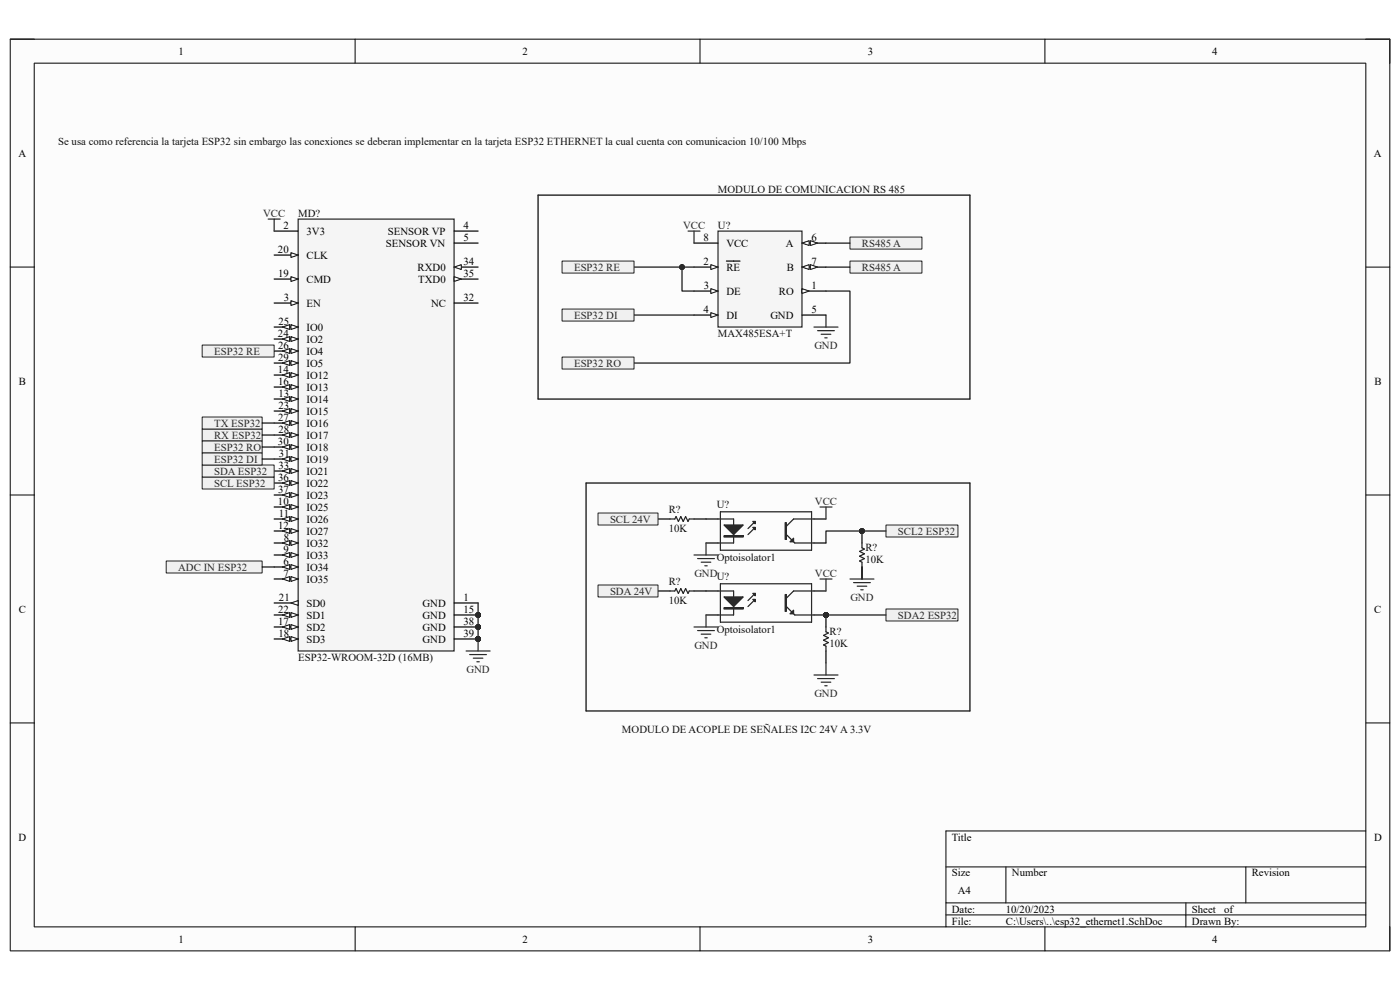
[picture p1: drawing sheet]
<svg xmlns="http://www.w3.org/2000/svg" width="297mm" height="210mm" viewBox="0 0 297 210" stroke-linecap="round" stroke-linejoin="round" font-family="sans-serif">
<path d="M2.2 8.3h292.7v193.4h-292.7z" fill-rule="evenodd" fill="#fcfcfc"/>
<path d="M2.2 8.3h292.7v193.4h-292.7z" fill="none" stroke="#000" stroke-width=".21"/>
<path d="M7.3 13.4h282.5v183.2h-282.5z" fill-rule="evenodd" fill="#fcfcfc"/>
<g fill="none" stroke="#000" stroke-width=".21">
<path d="M2.2 8.3h5.1M7.3 13.4h282.5v183.2h-282.5zM75.3 8.3v5.1M148.5 8.3v5.1M221.7 8.3v5.1M289.8 8.3h5.1v5.1M2.2 56.7h5.1M289.8 56.7h5.1M2.2 105h5.1M289.8 105h5.1M2.2 153.4h5.1M289.8 153.4h5.1"/>
<path d="M289.8 176.3h-89.1v20.3M75.3 196.6v5.1M148.5 196.6v5.1M200.7 183.9h89.1M200.7 191.5h89.1M200.7 194.1h89.1M213.4 183.9v7.6M221.7 196.6v5.1M251.6 191.5v5.1M264.3 183.9v7.6M294.9 196.6v5.1"/>
</g>
<circle cx="101.4" cy="130.5" r=".51" fill="#0e0e0e"/>
<circle cx="101.4" cy="130.5" r=".51" fill="none" stroke="#0e0e0e" stroke-width=".21"/>
<circle cx="101.4" cy="133" r=".51" fill="#0e0e0e"/>
<circle cx="101.4" cy="133" r=".51" fill="none" stroke="#0e0e0e" stroke-width=".21"/>
<circle cx="101.4" cy="135.6" r=".51" fill="#0e0e0e"/>
<circle cx="101.4" cy="135.6" r=".51" fill="none" stroke="#0e0e0e" stroke-width=".21"/>
<path d="M63.3 46.5h33v91.6h-33z" fill-rule="evenodd" fill="#f5f5f5"/>
<path d="M63.3 46.5h33v91.6h-33z" fill="none" stroke="#262626" stroke-width=".25"/>
<path d="M58.2 49h5M96.3 49h5.1M96.3 51.6h5.1M58.2 69.4h5" fill="none" stroke="#000" stroke-width=".25"/>
<path d="M61.7 68.9l1.5 .5-1.5 .5z" fill="#fbfbfb"/>
<path d="M61.7 68.9l1.5 .5-1.5 .5z" fill="none" stroke="#000" stroke-width=".21"/>
<path d="M59.9 69.4l1.6-.5v1z" fill="#fbfbfb"/>
<path d="M59.9 69.4l1.6-.5v1z" fill="none" stroke="#000" stroke-width=".21"/>
<path d="M58.2 71.9h5" fill="none" stroke="#000" stroke-width=".25"/>
<path d="M61.7 71.4l1.5 .5-1.5 .5z" fill="#fbfbfb"/>
<path d="M61.7 71.4l1.5 .5-1.5 .5z" fill="none" stroke="#000" stroke-width=".21"/>
<path d="M59.9 71.9l1.6-.5v1z" fill="#fbfbfb"/>
<path d="M59.9 71.9l1.6-.5v1z" fill="none" stroke="#000" stroke-width=".21"/>
<path d="M58.2 74.5h5" fill="none" stroke="#000" stroke-width=".25"/>
<path d="M61.7 74l1.5 .5-1.5 .5z" fill="#fbfbfb"/>
<path d="M61.7 74l1.5 .5-1.5 .5z" fill="none" stroke="#000" stroke-width=".21"/>
<path d="M59.9 74.5l1.6-.5v1z" fill="#fbfbfb"/>
<path d="M59.9 74.5l1.6-.5v1z" fill="none" stroke="#000" stroke-width=".21"/>
<path d="M58.2 77h5" fill="none" stroke="#000" stroke-width=".25"/>
<path d="M61.7 76.5l1.5 .5-1.5 .5z" fill="#fbfbfb"/>
<path d="M61.7 76.5l1.5 .5-1.5 .5z" fill="none" stroke="#000" stroke-width=".21"/>
<path d="M59.9 77l1.6-.5v1z" fill="#fbfbfb"/>
<path d="M59.9 77l1.6-.5v1z" fill="none" stroke="#000" stroke-width=".21"/>
<path d="M58.2 79.6h5" fill="none" stroke="#000" stroke-width=".25"/>
<path d="M61.7 79l1.5 .6-1.5 .5z" fill="#fbfbfb"/>
<path d="M61.7 79l1.5 .6-1.5 .5z" fill="none" stroke="#000" stroke-width=".21"/>
<path d="M59.9 79.6l1.6-.6v1.1z" fill="#fbfbfb"/>
<path d="M59.9 79.6l1.6-.6v1.1z" fill="none" stroke="#000" stroke-width=".21"/>
<path d="M58.2 82.1h5" fill="none" stroke="#000" stroke-width=".25"/>
<path d="M61.7 81.6l1.5 .5-1.5 .5z" fill="#fbfbfb"/>
<path d="M61.7 81.6l1.5 .5-1.5 .5z" fill="none" stroke="#000" stroke-width=".21"/>
<path d="M59.9 82.1l1.6-.5v1z" fill="#fbfbfb"/>
<path d="M59.9 82.1l1.6-.5v1z" fill="none" stroke="#000" stroke-width=".21"/>
<path d="M58.2 84.6h5" fill="none" stroke="#000" stroke-width=".25"/>
<path d="M61.7 84.1l1.5 .5-1.5 .6z" fill="#fbfbfb"/>
<path d="M61.7 84.1l1.5 .5-1.5 .6z" fill="none" stroke="#000" stroke-width=".21"/>
<path d="M59.9 84.6l1.6-.5v1.1z" fill="#fbfbfb"/>
<path d="M59.9 84.6l1.6-.5v1.1z" fill="none" stroke="#000" stroke-width=".21"/>
<path d="M58.2 87.2h5.1" fill="none" stroke="#000" stroke-width=".25"/>
<path d="M61.7 86.7l1.6 .5-1.6 .5z" fill="#fbfbfb"/>
<path d="M61.7 86.7l1.6 .5-1.6 .5z" fill="none" stroke="#000" stroke-width=".21"/>
<path d="M59.9 87.2l1.6-.5v1z" fill="#fbfbfb"/>
<path d="M59.9 87.2l1.6-.5v1z" fill="none" stroke="#000" stroke-width=".21"/>
<path d="M58.2 89.7h5.1" fill="none" stroke="#000" stroke-width=".25"/>
<path d="M61.7 89.2l1.6 .5-1.6 .5z" fill="#fbfbfb"/>
<path d="M61.7 89.2l1.6 .5-1.6 .5z" fill="none" stroke="#000" stroke-width=".21"/>
<path d="M59.9 89.7l1.6-.5v1z" fill="#fbfbfb"/>
<path d="M59.9 89.7l1.6-.5v1z" fill="none" stroke="#000" stroke-width=".21"/>
<path d="M58.2 92.3h5.1" fill="none" stroke="#000" stroke-width=".25"/>
<path d="M61.7 91.8l1.6 .5-1.6 .5z" fill="#fbfbfb"/>
<path d="M61.7 91.8l1.6 .5-1.6 .5z" fill="none" stroke="#000" stroke-width=".21"/>
<path d="M59.9 92.3l1.6-.5v1z" fill="#fbfbfb"/>
<path d="M59.9 92.3l1.6-.5v1z" fill="none" stroke="#000" stroke-width=".21"/>
<path d="M58.2 94.8h5.1" fill="none" stroke="#000" stroke-width=".25"/>
<path d="M61.7 94.3l1.6 .5-1.6 .5z" fill="#fbfbfb"/>
<path d="M61.7 94.3l1.6 .5-1.6 .5z" fill="none" stroke="#000" stroke-width=".21"/>
<path d="M59.9 94.8l1.6-.5v1z" fill="#fbfbfb"/>
<path d="M59.9 94.8l1.6-.5v1z" fill="none" stroke="#000" stroke-width=".21"/>
<path d="M58.2 97.4h5.1" fill="none" stroke="#000" stroke-width=".25"/>
<path d="M61.7 96.9l1.6 .5-1.6 .5z" fill="#fbfbfb"/>
<path d="M61.7 96.9l1.6 .5-1.6 .5z" fill="none" stroke="#000" stroke-width=".21"/>
<path d="M59.9 97.4l1.6-.5v1z" fill="#fbfbfb"/>
<path d="M59.9 97.4l1.6-.5v1z" fill="none" stroke="#000" stroke-width=".21"/>
<path d="M58.2 99.9h5.1" fill="none" stroke="#000" stroke-width=".25"/>
<path d="M61.7 99.4l1.6 .5-1.6 .5z" fill="#fbfbfb"/>
<path d="M61.7 99.4l1.6 .5-1.6 .5z" fill="none" stroke="#000" stroke-width=".21"/>
<path d="M59.9 99.9l1.6-.5v1z" fill="#fbfbfb"/>
<path d="M59.9 99.9l1.6-.5v1z" fill="none" stroke="#000" stroke-width=".21"/>
<path d="M58.2 102.5h5.1" fill="none" stroke="#000" stroke-width=".25"/>
<path d="M61.7 102l1.6 .5-1.6 .5z" fill="#fbfbfb"/>
<path d="M61.7 102l1.6 .5-1.6 .5z" fill="none" stroke="#000" stroke-width=".21"/>
<path d="M59.9 102.5l1.6-.5v1z" fill="#fbfbfb"/>
<path d="M59.9 102.5l1.6-.5v1z" fill="none" stroke="#000" stroke-width=".21"/>
<path d="M58.2 105h5.1" fill="none" stroke="#000" stroke-width=".25"/>
<path d="M61.7 104.5l1.6 .5-1.6 .5z" fill="#fbfbfb"/>
<path d="M61.7 104.5l1.6 .5-1.6 .5z" fill="none" stroke="#000" stroke-width=".21"/>
<path d="M59.9 105l1.6-.5v1z" fill="#fbfbfb"/>
<path d="M59.9 105l1.6-.5v1z" fill="none" stroke="#000" stroke-width=".21"/>
<path d="M58.2 107.6h5.1" fill="none" stroke="#000" stroke-width=".25"/>
<path d="M61.7 107l1.6 .6-1.6 .5z" fill="#fbfbfb"/>
<path d="M61.7 107l1.6 .6-1.6 .5z" fill="none" stroke="#000" stroke-width=".21"/>
<path d="M59.9 107.6l1.6-.6v1.1z" fill="#fbfbfb"/>
<path d="M59.9 107.6l1.6-.6v1.1z" fill="none" stroke="#000" stroke-width=".21"/>
<path d="M58.2 110.1h5.1" fill="none" stroke="#000" stroke-width=".25"/>
<path d="M61.7 109.6l1.6 .5-1.6 .5z" fill="#fbfbfb"/>
<path d="M61.7 109.6l1.6 .5-1.6 .5z" fill="none" stroke="#000" stroke-width=".21"/>
<path d="M59.9 110.1l1.6-.5v1z" fill="#fbfbfb"/>
<path d="M59.9 110.1l1.6-.5v1z" fill="none" stroke="#000" stroke-width=".21"/>
<path d="M58.2 112.6h5.1" fill="none" stroke="#000" stroke-width=".25"/>
<path d="M61.7 112.1l1.6 .5-1.6 .6z" fill="#fbfbfb"/>
<path d="M61.7 112.1l1.6 .5-1.6 .6z" fill="none" stroke="#000" stroke-width=".21"/>
<path d="M59.9 112.6l1.6-.5v1.1z" fill="#fbfbfb"/>
<path d="M59.9 112.6l1.6-.5v1.1z" fill="none" stroke="#000" stroke-width=".21"/>
<path d="M58.2 115.2h5.1" fill="none" stroke="#000" stroke-width=".25"/>
<path d="M61.7 114.7l1.6 .5-1.6 .5z" fill="#fbfbfb"/>
<path d="M61.7 114.7l1.6 .5-1.6 .5z" fill="none" stroke="#000" stroke-width=".21"/>
<path d="M59.9 115.2l1.6-.5v1z" fill="#fbfbfb"/>
<path d="M59.9 115.2l1.6-.5v1z" fill="none" stroke="#000" stroke-width=".21"/>
<path d="M58.2 117.7h5.1" fill="none" stroke="#000" stroke-width=".25"/>
<path d="M61.7 117.2l1.6 .5-1.6 .5z" fill="#fbfbfb"/>
<path d="M61.7 117.2l1.6 .5-1.6 .5z" fill="none" stroke="#000" stroke-width=".21"/>
<path d="M59.9 117.7l1.6-.5v1z" fill="#fbfbfb"/>
<path d="M59.9 117.7l1.6-.5v1z" fill="none" stroke="#000" stroke-width=".21"/>
<path d="M58.2 120.3h5.1" fill="none" stroke="#000" stroke-width=".25"/>
<path d="M61.7 119.8l1.6 .5-1.6 .5z" fill="#fbfbfb"/>
<path d="M61.7 119.8l1.6 .5-1.6 .5z" fill="none" stroke="#000" stroke-width=".21"/>
<path d="M59.9 120.3l1.6-.5v1z" fill="#fbfbfb"/>
<path d="M59.9 120.3l1.6-.5v1z" fill="none" stroke="#000" stroke-width=".21"/>
<path d="M58.2 122.8h5.1" fill="none" stroke="#000" stroke-width=".25"/>
<path d="M61.7 122.3l1.6 .5-1.6 .5z" fill="#fbfbfb"/>
<path d="M61.7 122.3l1.6 .5-1.6 .5z" fill="none" stroke="#000" stroke-width=".21"/>
<path d="M59.9 122.8l1.6-.5v1z" fill="#fbfbfb"/>
<path d="M59.9 122.8l1.6-.5v1z" fill="none" stroke="#000" stroke-width=".21"/>
<path d="M58.2 54.1h5" fill="none" stroke="#000" stroke-width=".25"/>
<path d="M61.7 53.6l1.5 .5-1.5 .5z" fill="#fbfbfb"/>
<path d="M61.7 53.6l1.5 .5-1.5 .5z" fill="none" stroke="#000" stroke-width=".21"/>
<path d="M58.2 59.2h5" fill="none" stroke="#000" stroke-width=".25"/>
<path d="M61.7 58.7l1.5 .5-1.5 .5z" fill="#fbfbfb"/>
<path d="M61.7 58.7l1.5 .5-1.5 .5z" fill="none" stroke="#000" stroke-width=".21"/>
<path d="M58.2 64.3h5" fill="none" stroke="#000" stroke-width=".25"/>
<path d="M61.7 63.8l1.5 .5-1.5 .5z" fill="#fbfbfb"/>
<path d="M61.7 63.8l1.5 .5-1.5 .5z" fill="none" stroke="#000" stroke-width=".21"/>
<path d="M96.3 56.7h5.1M96.3 64.3h5.1" fill="none" stroke="#000" stroke-width=".25"/>
<path d="M96.3 56.7l1.6-.6v1.1z" fill="#fbfbfb"/>
<path d="M96.3 56.7l1.6-.6v1.1z" fill="none" stroke="#000" stroke-width=".21"/>
<path d="M96.3 59.2h5.1" fill="none" stroke="#000" stroke-width=".25"/>
<path d="M96.3 58.7l1.6 .5-1.6 .5z" fill="#fbfbfb"/>
<path d="M96.3 58.7l1.6 .5-1.6 .5z" fill="none" stroke="#000" stroke-width=".21"/>
<path d="M58.2 127.9h5.1" fill="none" stroke="#000" stroke-width=".25"/>
<path d="M61.7 127.9l1.6-.5v1z" fill="#fbfbfb"/>
<path d="M61.7 127.9l1.6-.5v1z" fill="none" stroke="#000" stroke-width=".21"/>
<path d="M58.2 130.5h5.1" fill="none" stroke="#000" stroke-width=".25"/>
<path d="M61.7 130l1.6 .5-1.6 .5z" fill="#fbfbfb"/>
<path d="M61.7 130l1.6 .5-1.6 .5z" fill="none" stroke="#000" stroke-width=".21"/>
<path d="M59.9 130.5l1.6-.5v1z" fill="#fbfbfb"/>
<path d="M59.9 130.5l1.6-.5v1z" fill="none" stroke="#000" stroke-width=".21"/>
<path d="M58.2 133h5.1" fill="none" stroke="#000" stroke-width=".25"/>
<path d="M61.7 132.5l1.6 .5-1.6 .5z" fill="#fbfbfb"/>
<path d="M61.7 132.5l1.6 .5-1.6 .5z" fill="none" stroke="#000" stroke-width=".21"/>
<path d="M59.9 133l1.6-.5v1z" fill="#fbfbfb"/>
<path d="M59.9 133l1.6-.5v1z" fill="none" stroke="#000" stroke-width=".21"/>
<path d="M58.2 135.6h5.1" fill="none" stroke="#000" stroke-width=".25"/>
<path d="M61.7 135l1.6 .6-1.6 .5z" fill="#fbfbfb"/>
<path d="M61.7 135l1.6 .6-1.6 .5z" fill="none" stroke="#000" stroke-width=".21"/>
<path d="M59.9 135.6l1.6-.6v1.1z" fill="#fbfbfb"/>
<path d="M59.9 135.6l1.6-.6v1.1z" fill="none" stroke="#000" stroke-width=".21"/>
<path d="M96.3 127.9h5.1M96.3 130.5h5.1" fill="none" stroke="#000" stroke-width=".25"/>
<circle cx="101.4" cy="130.5" r=".51" fill="#0e0e0e"/>
<circle cx="101.4" cy="130.5" r=".51" fill="none" stroke="#0e0e0e" stroke-width=".21"/>
<path d="M96.3 133h5.1" fill="none" stroke="#000" stroke-width=".25"/>
<circle cx="101.4" cy="133" r=".51" fill="#0e0e0e"/>
<circle cx="101.4" cy="133" r=".51" fill="none" stroke="#0e0e0e" stroke-width=".21"/>
<path d="M96.3 135.6h5.1" fill="none" stroke="#000" stroke-width=".25"/>
<circle cx="101.4" cy="135.6" r=".51" fill="#0e0e0e"/>
<circle cx="101.4" cy="135.6" r=".51" fill="none" stroke="#0e0e0e" stroke-width=".21"/>
<path d="M56.9 46.5h2.5M58.2 46.5v2.5M98.9 138.1h5.1M99.6 138.9h3.6M100.4 139.6h2M101.4 135.6v2.5M101.2 140.4h.5" fill="none" stroke="#262626" stroke-width=".25"/>
<circle cx="101.4" cy="135.6" r=".51" fill="#0e0e0e"/>
<circle cx="101.4" cy="135.6" r=".51" fill="none" stroke="#0e0e0e" stroke-width=".21"/>
<path d="M42.9 101.2h15.3v2.5h-15.3z" fill-rule="evenodd" fill="#f0f0f0"/>
<path d="M42.9 101.2h15.3v2.5h-15.3z" fill="none" stroke="#262626" stroke-width=".21"/>
<path d="M42.9 98.6h15.3v2.6h-15.3z" fill-rule="evenodd" fill="#f0f0f0"/>
<path d="M42.9 98.6h15.3v2.6h-15.3z" fill="none" stroke="#262626" stroke-width=".21"/>
<path d="M42.9 91h12.7v2.6h-12.7z" fill-rule="evenodd" fill="#f0f0f0"/>
<path d="M42.9 91h12.7v2.6h-12.7z" fill="none" stroke="#262626" stroke-width=".21"/>
<path d="M42.9 88.5h12.7v2.5h-12.7z" fill-rule="evenodd" fill="#f0f0f0"/>
<path d="M42.9 88.5h12.7v2.5h-12.7z" fill="none" stroke="#262626" stroke-width=".21"/>
<path d="M35.3 119h20.3v2.6h-20.3z" fill-rule="evenodd" fill="#f0f0f0"/>
<path d="M35.3 119h20.3v2.6h-20.3z" fill="none" stroke="#262626" stroke-width=".21"/>
<path d="M149.8 110.1h2.5M149.8 115.2h2.5M172.7 110.1h2.5M172.7 115.2h2.5" fill="none" stroke="#000" stroke-width=".25"/>
<path d="M152.3 110.1h3.3v5.1h-3.3M152.8 108.6h19.4v8.1h-19.4zM160.2 111.9l-1.5 1.5M160.2 110.6l-1.5 1.5M166.8 113.4l1.8 1.8h4.1M172.7 110.1h-4.3l-1.6 1.5" fill="none" stroke="#1c1c1c" stroke-width=".25"/>
<path d="M153.6 111.4h4.1l-2.1 2z" fill="#1c1c1c"/>
<path d="M153.6 111.4h4.1l-2.1 2zM153.6 113.7h4.1v.2h-4.1zM153.6 113.8h4.1" fill="none" stroke="#1c1c1c" stroke-width=".25"/>
<path d="M159.7 110.6h.5v.5z" fill="#1c1c1c"/>
<path d="M159.7 110.6h.5v.5z" fill="none" stroke="#1c1c1c" stroke-width=".25"/>
<path d="M159.7 111.9h.5v.5z" fill="#1c1c1c"/>
<path d="M159.7 111.9h.5v.5zM166.6 110.9h.2v3.5h-.2zM166.7 110.9v3.5" fill="none" stroke="#1c1c1c" stroke-width=".25"/>
<path d="M167.6 114.9l.8-.7v.7z" fill="#1c1c1c"/>
<path d="M167.6 114.9l.8-.7v.7z" fill="none" stroke="#1c1c1c" stroke-width=".25"/>
<circle cx="175.2" cy="130.5" r=".51" fill="#0e0e0e"/>
<circle cx="175.2" cy="130.5" r=".51" fill="none" stroke="#0e0e0e" stroke-width=".21"/>
<path d="M149.8 125.4h2.5M149.8 130.5h2.5M172.7 125.4h2.5M172.7 130.5h2.5" fill="none" stroke="#000" stroke-width=".25"/>
<circle cx="175.2" cy="130.5" r=".51" fill="#0e0e0e"/>
<circle cx="175.2" cy="130.5" r=".51" fill="none" stroke="#0e0e0e" stroke-width=".21"/>
<path d="M152.3 125.4h3.3v5.1h-3.3M152.8 123.8h19.4v8.2h-19.4zM160.2 127.2l-1.5 1.5M160.2 125.9l-1.5 1.5M166.8 128.7l1.8 1.8h4.1M172.7 125.4h-4.3l-1.6 1.5" fill="none" stroke="#1c1c1c" stroke-width=".25"/>
<path d="M153.6 126.6h4.1l-2.1 2.1z" fill="#1c1c1c"/>
<path d="M153.6 126.6h4.1l-2.1 2.1zM153.6 128.9h4.1v.3h-4.1zM153.6 129.1h4.1" fill="none" stroke="#1c1c1c" stroke-width=".25"/>
<path d="M159.7 125.9h.5v.5z" fill="#1c1c1c"/>
<path d="M159.7 125.9h.5v.5z" fill="none" stroke="#1c1c1c" stroke-width=".25"/>
<path d="M159.7 127.2h.5v.5z" fill="#1c1c1c"/>
<path d="M159.7 127.2h.5v.5zM166.6 126.1h.2v3.6h-.2zM166.7 126.1v3.6" fill="none" stroke="#1c1c1c" stroke-width=".25"/>
<path d="M168.4 129.4v.8h-.8z" fill="#1c1c1c"/>
<path d="M142.1 110.1h1.1l.2-.5 .5 1 .5-1 .5 1 .6-1 .5 1 .2-.5h1M142.1 125.4h1.1l.2-.5 .5 1 .5-1 .5 1 .6-1 .5 1 .2-.5h1M168.4 129.4v.8h-.8z" fill="none" stroke="#1c1c1c" stroke-width=".25"/>
<path d="M139.6 110.1h2.5M147.2 110.1h2.6M139.6 125.4h2.5M147.2 125.4h2.6" fill="none" stroke="#000" stroke-width=".25"/>
<path d="M147.2 117.7h5.1M148 118.5h3.6M148.8 119.3h2M149.8 115.2v2.5M147.2 133h5.1M148 133.8h3.6M148.8 134.5h2M149.5 135.3h.5M149.5 120h.5M149.8 130.5v2.5" fill="none" stroke="#262626" stroke-width=".25"/>
<path d="M126.9 108.8h12.7v2.6h-12.7z" fill-rule="evenodd" fill="#f0f0f0"/>
<path d="M126.9 108.8h12.7v2.6h-12.7z" fill="none" stroke="#262626" stroke-width=".21"/>
<path d="M126.9 124.1h12.7v2.5h-12.7z" fill-rule="evenodd" fill="#f0f0f0"/>
<path d="M126.9 124.1h12.7v2.5h-12.7z" fill="none" stroke="#262626" stroke-width=".21"/>
<path d="M174 107.6h2.5M175.2 107.6v2.5M174 122.8h2.5M175.2 122.8v2.6" fill="none" stroke="#262626" stroke-width=".25"/>
<circle cx="175.2" cy="130.5" r=".51" fill="#0e0e0e"/>
<circle cx="175.2" cy="130.5" r=".51" fill="none" stroke="#0e0e0e" stroke-width=".21"/>
<path d="M175.2 130.5v2.5" fill="none" stroke="#000" stroke-width=".25"/>
<circle cx="175.2" cy="130.5" r=".51" fill="#0e0e0e"/>
<circle cx="175.2" cy="130.5" r=".51" fill="none" stroke="#0e0e0e" stroke-width=".21"/>
<path d="M175.2 138.1v2.5" fill="none" stroke="#000" stroke-width=".25"/>
<path d="M175.2 133v1l.5 .3-1 .5 1 .5-1 .5 1 .5-1 .5 .5 .3v1" fill="none" stroke="#1c1c1c" stroke-width=".25"/>
<circle cx="182.9" cy="112.6" r=".51" fill="#0e0e0e"/>
<circle cx="182.9" cy="112.6" r=".51" fill="none" stroke="#0e0e0e" stroke-width=".21"/>
<path d="M182.9 112.6v2.6" fill="none" stroke="#000" stroke-width=".25"/>
<circle cx="182.9" cy="112.6" r=".51" fill="#0e0e0e"/>
<circle cx="182.9" cy="112.6" r=".51" fill="none" stroke="#0e0e0e" stroke-width=".21"/>
<path d="M182.9 120.3v2.5" fill="none" stroke="#000" stroke-width=".25"/>
<path d="M182.9 115.2v1l.5 .3-1 .5 1 .5-1 .5 1 .5-1 .5 .5 .3v1" fill="none" stroke="#1c1c1c" stroke-width=".25"/>
<path d="M180.3 122.8h5.1M181.1 123.6h3.5M181.9 124.4h2M182.6 125.1h.5M182.9 120.3v2.5M172.7 143.2h5.1M173.5 144h3.5M174.2 144.7h2.1M175 145.5h.5M175.2 140.6v2.6" fill="none" stroke="#262626" stroke-width=".25"/>
<path d="M188 111.4h15.2v2.5h-15.2z" fill-rule="evenodd" fill="#f0f0f0"/>
<path d="M188 111.4h15.2v2.5h-15.2z" fill="none" stroke="#262626" stroke-width=".21"/>
<path d="M188 129.2h15.2v2.5h-15.2z" fill-rule="evenodd" fill="#f0f0f0"/>
<path d="M188 129.2h15.2v2.5h-15.2z" fill="none" stroke="#262626" stroke-width=".21"/>
<path d="M124.3 102.5h81.5v48.3h-81.5z" fill="none" stroke="#000" stroke-width=".25"/>
<path d="M152.3 49h17.8v20.4h-17.8z" fill-rule="evenodd" fill="#f5f5f5"/>
<path d="M152.3 49h17.8v20.4h-17.8z" fill="none" stroke="#262626" stroke-width=".25"/>
<path d="M147.2 51.6h5.1M147.2 56.7h5.1" fill="none" stroke="#000" stroke-width=".25"/>
<path d="M150.8 56.1l1.5 .6-1.5 .5z" fill="#fbfbfb"/>
<path d="M150.8 56.1l1.5 .6-1.5 .5z" fill="none" stroke="#000" stroke-width=".21"/>
<path d="M154.1 55.4h2.9M170.1 51.6h5.1" fill="none" stroke="#000" stroke-width=".25"/>
<path d="M170.1 51.6l1.6-.5v1z" fill="#fbfbfb"/>
<path d="M170.1 51.6l1.6-.5v1z" fill="none" stroke="#000" stroke-width=".21"/>
<path d="M171.9 51.1l1.6 .5-1.6 .5z" fill="#fbfbfb"/>
<path d="M171.9 51.1l1.6 .5-1.6 .5z" fill="none" stroke="#000" stroke-width=".21"/>
<path d="M170.1 56.7h5.1" fill="none" stroke="#000" stroke-width=".25"/>
<path d="M170.1 56.7l1.6-.6v1.1z" fill="#fbfbfb"/>
<path d="M170.1 56.7l1.6-.6v1.1z" fill="none" stroke="#000" stroke-width=".21"/>
<path d="M171.9 56.1l1.6 .6-1.6 .5z" fill="#fbfbfb"/>
<path d="M171.9 56.1l1.6 .6-1.6 .5z" fill="none" stroke="#000" stroke-width=".21"/>
<path d="M147.2 61.7h5.1" fill="none" stroke="#000" stroke-width=".25"/>
<path d="M150.8 61.2l1.5 .5-1.5 .6z" fill="#fbfbfb"/>
<path d="M150.8 61.2l1.5 .5-1.5 .6z" fill="none" stroke="#000" stroke-width=".21"/>
<path d="M147.2 66.8h5.1" fill="none" stroke="#000" stroke-width=".25"/>
<path d="M150.8 66.3l1.5 .5-1.5 .5z" fill="#fbfbfb"/>
<path d="M150.8 66.3l1.5 .5-1.5 .5z" fill="none" stroke="#000" stroke-width=".21"/>
<path d="M170.1 61.7h5.1" fill="none" stroke="#000" stroke-width=".25"/>
<path d="M170.1 61.2l1.6 .5-1.6 .6z" fill="#fbfbfb"/>
<path d="M170.1 61.2l1.6 .5-1.6 .6z" fill="none" stroke="#000" stroke-width=".21"/>
<path d="M170.1 66.8h5.1" fill="none" stroke="#000" stroke-width=".25"/>
<path d="M146 49h2.5M147.2 49v2.6M172.7 69.4h5.1M173.5 70.1h3.5M174.2 70.9h2.1M175 71.7h.5M175.2 66.8v2.6" fill="none" stroke="#262626" stroke-width=".25"/>
<path d="M180.3 50.3h15.3v2.5h-15.3z" fill-rule="evenodd" fill="#f0f0f0"/>
<path d="M180.3 50.3h15.3v2.5h-15.3z" fill="none" stroke="#262626" stroke-width=".21"/>
<path d="M180.3 55.4h15.3v2.5h-15.3z" fill-rule="evenodd" fill="#f0f0f0"/>
<path d="M180.3 55.4h15.3v2.5h-15.3z" fill="none" stroke="#262626" stroke-width=".21"/>
<path d="M101.4 127.9v7.7" fill="none" stroke="#0e0e0e" stroke-width=".25"/>
<circle cx="101.4" cy="130.5" r=".51" fill="#0e0e0e"/>
<circle cx="101.4" cy="130.5" r=".51" fill="none" stroke="#0e0e0e" stroke-width=".21"/>
<circle cx="101.4" cy="133" r=".51" fill="#0e0e0e"/>
<circle cx="101.4" cy="133" r=".51" fill="none" stroke="#0e0e0e" stroke-width=".21"/>
<circle cx="101.4" cy="135.6" r=".51" fill="#0e0e0e"/>
<circle cx="101.4" cy="135.6" r=".51" fill="none" stroke="#0e0e0e" stroke-width=".21"/>
<path d="M55.6 89.7h2.6M55.6 92.3h2.6M188 112.6h-12.8v2.6M55.6 120.3h2.6" fill="none" stroke="#0e0e0e" stroke-width=".25"/>
<circle cx="182.9" cy="112.6" r=".51" fill="#0e0e0e"/>
<circle cx="182.9" cy="112.6" r=".51" fill="none" stroke="#0e0e0e" stroke-width=".21"/>
<path d="M175.2 130.5h12.8M182.9 120.3v2.5" fill="none" stroke="#0e0e0e" stroke-width=".25"/>
<circle cx="175.2" cy="130.5" r=".51" fill="#0e0e0e"/>
<circle cx="175.2" cy="130.5" r=".51" fill="none" stroke="#0e0e0e" stroke-width=".21"/>
<path d="M134.5 56.7h12.7M175.2 56.7h5.1M175.2 51.6h5.1" fill="none" stroke="#0e0e0e" stroke-width=".25"/>
<circle cx="144.7" cy="56.7" r=".51" fill="#0e0e0e"/>
<circle cx="144.7" cy="56.7" r=".51" fill="none" stroke="#0e0e0e" stroke-width=".21"/>
<path d="M144.7 56.7v5h2.5" fill="none" stroke="#0e0e0e" stroke-width=".25"/>
<circle cx="144.7" cy="56.7" r=".51" fill="#0e0e0e"/>
<circle cx="144.7" cy="56.7" r=".51" fill="none" stroke="#0e0e0e" stroke-width=".21"/>
<path d="M134.5 66.8h12.7" fill="none" stroke="#0e0e0e" stroke-width=".25"/>
<path d="M119.2 55.4h15.3v2.5h-15.3z" fill-rule="evenodd" fill="#f0f0f0"/>
<path d="M119.2 55.4h15.3v2.5h-15.3z" fill="none" stroke="#262626" stroke-width=".21"/>
<path d="M119.2 65.6h15.3v2.5h-15.3z" fill-rule="evenodd" fill="#f0f0f0"/>
<path d="M119.2 65.6h15.3v2.5h-15.3z" fill="none" stroke="#262626" stroke-width=".21"/>
<path d="M175.2 61.7h5.1v15.3h-45.8" fill="none" stroke="#0e0e0e" stroke-width=".25"/>
<path d="M119.2 75.7h15.3v2.6h-15.3z" fill-rule="evenodd" fill="#f0f0f0"/>
<path d="M119.2 75.7h15.3v2.6h-15.3z" fill="none" stroke="#262626" stroke-width=".21"/>
<path d="M42.9 93.6h12.7v2.5h-12.7z" fill-rule="evenodd" fill="#f0f0f0"/>
<path d="M42.9 93.6h12.7v2.5h-12.7z" fill="none" stroke="#262626" stroke-width=".21"/>
<path d="M55.6 94.8h2.6" fill="none" stroke="#0e0e0e" stroke-width=".25"/>
<path d="M42.9 73.2h15.3v2.5h-15.3z" fill-rule="evenodd" fill="#f0f0f0"/>
<path d="M42.9 73.2h15.3v2.5h-15.3z" fill="none" stroke="#262626" stroke-width=".21"/>
<path d="M42.9 96.1h12.7v2.5h-12.7z" fill-rule="evenodd" fill="#f0f0f0"/>
<path d="M42.9 96.1h12.7v2.5h-12.7z" fill="none" stroke="#262626" stroke-width=".21"/>
<path d="M55.6 97.4h2.6" fill="none" stroke="#0e0e0e" stroke-width=".25"/>
<path d="M114.2 41.4h91.6v43.3h-91.6z" fill="none" stroke="#000" stroke-width=".25"/>
<g font-size="2.3">
<text x="37.9" y="11.6">1</text>
<text x="110.9" y="11.6">2</text>
<text x="184.1" y="11.6">3</text>
<text x="257.2" y="11.6">4</text>
<text x="3.9" y="33.2">A</text>
<text x="291.5" y="33.2">A</text>
<text x="59" y="53.6">20</text>
<text x="60.2" y="48.5">2</text>
<text x="65" y="49.8">3V3</text>
<text x="81.9" y="52.3">SENSOR VN</text>
<text x="82.3" y="49.8">SENSOR VP</text>
<text x="98.3" y="51.1">5</text>
<text x="98.3" y="48.5">4</text>
<text x="149.3" y="51.1">8</text>
<text x="154.1" y="52.3">VCC</text>
<text x="166.7" y="52.3">A</text>
<text x="172.2" y="51.1">6</text>
<text x="59" y="58.7">19</text>
<text x="65" y="54.9">CLK</text>
<text x="65" y="59.9">CMD</text>
<text x="88.6" y="57.4">RXD0</text>
<text x="88.7" y="59.9">TXD0</text>
<text x="98.3" y="56.1">34</text>
<text x="98.3" y="58.7">35</text>
<text x="149.2" y="56.1">2</text>
<text x="154.1" y="57.4">RE</text>
<text x="166.9" y="57.4">B</text>
<text x="172.2" y="56.1">7</text>
<text x="60.2" y="63.8">3</text>
<text x="65" y="65.1">EN</text>
<text x="91.4" y="65.1">NC</text>
<text x="98.3" y="63.8">32</text>
<text x="149.3" y="61.3">3</text>
<text x="154.1" y="62.5">DE</text>
<text x="165.2" y="62.5">RO</text>
<text x="172.2" y="61.3">1</text>
<text x="59" y="71.4">24</text>
<text x="59.1" y="68.9">25</text>
<text x="65" y="70.1">IO0</text>
<text x="149.2" y="66.3">4</text>
<text x="154.1" y="67.6">DI</text>
<text x="163.4" y="67.6">GND</text>
<text x="172.2" y="66.3">5</text>
<text x="59" y="74">26</text>
<text x="59" y="76.5">29</text>
<text x="65" y="72.7">IO2</text>
<text x="65" y="75.2">IO4</text>
<text x="65" y="77.8">IO5</text>
<text x="4" y="81.6">B</text>
<text x="59" y="79">14</text>
<text x="59" y="81.6">16</text>
<text x="65" y="80.3">IO12</text>
<text x="65" y="82.9">IO13</text>
<text x="291.6" y="81.6">B</text>
<text x="59" y="89.2">27</text>
<text x="59.1" y="84.2">13</text>
<text x="59.1" y="86.7">23</text>
<text x="65" y="85.4">IO14</text>
<text x="65" y="88">IO15</text>
<text x="59" y="94.3">30</text>
<text x="59.1" y="91.8">28</text>
<text x="65" y="90.5">IO16</text>
<text x="65" y="93">IO17</text>
<text x="65" y="95.6">IO18</text>
<text x="59" y="101.9">36</text>
<text x="59.1" y="99.4">33</text>
<text x="59.2" y="96.9">31</text>
<text x="65" y="98.1">IO19</text>
<text x="65" y="100.7">IO21</text>
<text x="59" y="107.1">10</text>
<text x="59" y="104.5">37</text>
<text x="65" y="103.2">IO22</text>
<text x="65" y="105.8">IO23</text>
<text x="59" y="112.1">12</text>
<text x="59.2" y="109.6">11</text>
<text x="65" y="108.3">IO25</text>
<text x="65" y="110.9">IO26</text>
<text x="65" y="113.4">IO27</text>
<text x="60.2" y="117.2">9</text>
<text x="60.2" y="119.8">6</text>
<text x="60.2" y="114.7">8</text>
<text x="65" y="116">IO32</text>
<text x="65" y="118.5">IO33</text>
<text x="60.2" y="122.3">7</text>
<text x="65" y="121">IO34</text>
<text x="65" y="123.6">IO35</text>
<text x="4" y="130">C</text>
<text x="59" y="130">22</text>
<text x="59.2" y="127.4">21</text>
<text x="65" y="128.7">SD0</text>
<text x="65" y="131.2">SD1</text>
<text x="89.7" y="128.7">GND</text>
<text x="89.7" y="131.2">GND</text>
<text x="98.3" y="127.4">1</text>
<text x="98.3" y="130">15</text>
<text x="291.5" y="130">C</text>
<text x="59" y="132.5">17</text>
<text x="59.1" y="135">18</text>
<text x="65" y="133.8">SD2</text>
<text x="65" y="136.3">SD3</text>
<text x="89.7" y="133.8">GND</text>
<text x="89.7" y="136.3">GND</text>
<text x="98.3" y="132.5">38</text>
<text x="98.3" y="135">39</text>
<text x="3.9" y="178.3">D</text>
<text x="201.9" y="178.3">Title</text>
<text x="291.5" y="178.3">D</text>
<text x="201.9" y="185.9">Size</text>
<text x="214.7" y="185.9">Number</text>
<text x="265.6" y="185.9">Revision</text>
<text x="203.2" y="189.7">A4</text>
<text x="201.9" y="193.6">Date:</text>
<text x="201.9" y="196.1">File:</text>
<text x="213.4" y="193.6">10/20/2023</text>
<text x="213.4" y="196.1">C:\Users\..\esp32_ethernet1.SchDoc</text>
<text x="252.9" y="193.6">Sheet</text>
<text x="252.9" y="196.1">Drawn By:</text>
<text x="259.7" y="193.6">of</text>
<text x="37.9" y="199.9">1</text>
<text x="110.9" y="199.9">2</text>
<text x="184.1" y="199.9">3</text>
<text x="257.2" y="199.9">4</text>
</g>
<g font-size="2.3" fill="#0e0e0e">
<text x="12.3" y="30.7">Se usa como referencia la tarjeta ESP32 sin embargo las conexiones se deberan implementar en la tarjeta ESP32 ETHERNET la cual cuenta con comunicacion 10/100 Mbps</text>
<text x="152.3" y="40.9">MODULO DE COMUNICACION RS 485</text>
<text x="63.2" y="46">MD?</text>
<text x="152.3" y="48.5">U?</text>
<text x="152.3" y="71.4">MAX485ESA+T</text>
<text x="152.1" y="107.8">U?</text>
<text x="141.9" y="112.9">10K</text>
<text x="141.9" y="108.8">R?</text>
<text x="152.1" y="119">Optoisolator1</text>
<text x="183.6" y="119.5">10K</text>
<text x="183.6" y="117">R?</text>
<text x="141.9" y="124.1">R?</text>
<text x="152.1" y="123.1">U?</text>
<text x="141.9" y="128.2">10K</text>
<text x="152.1" y="134.3">Optoisolator1</text>
<text x="176" y="137.3">10K</text>
<text x="176" y="134.8">R?</text>
<text x="63.2" y="140.1">ESP32-WROOM-32D (16MB)</text>
<text x="132" y="155.4">MODULO DE ACOPLE DE SEÑALES I2C 24V A 3.3V</text>
</g>
<g font-size="2.3" fill="#262626">
<text x="55.8" y="46">VCC</text>
<text x="144.9" y="48.5">VCC</text>
<text x="182.8" y="52.3">RS485 A</text>
<text x="121.8" y="57.4">ESP32 RE</text>
<text x="182.8" y="57.4">RS485 A</text>
<text x="121.8" y="67.6">ESP32 DI</text>
<text x="45.4" y="75.2">ESP32 RE</text>
<text x="121.8" y="77.8">ESP32 RO</text>
<text x="172.8" y="74">GND</text>
<text x="45.4" y="93">RX ESP32</text>
<text x="45.4" y="90.5">TX ESP32</text>
<text x="45.4" y="95.6">ESP32 RO</text>
<text x="45.4" y="100.7">SDA ESP32</text>
<text x="45.4" y="98.1">ESP32 DI</text>
<text x="45.4" y="103.2">SCL ESP32</text>
<text x="172.9" y="107.1">VCC</text>
<text x="129.4" y="110.9">SCL 24V</text>
<text x="190.5" y="113.4">SCL2 ESP32</text>
<text x="37.8" y="121">ADC IN ESP32</text>
<text x="147.3" y="122.3">GND</text>
<text x="172.9" y="122.3">VCC</text>
<text x="129.4" y="126.2">SDA 24V</text>
<text x="180.4" y="127.4">GND</text>
<text x="190.5" y="131.2">SDA2 ESP32</text>
<text x="147.3" y="137.6">GND</text>
<text x="99" y="142.7">GND</text>
<text x="172.8" y="147.8">GND</text>
</g>
</svg>
